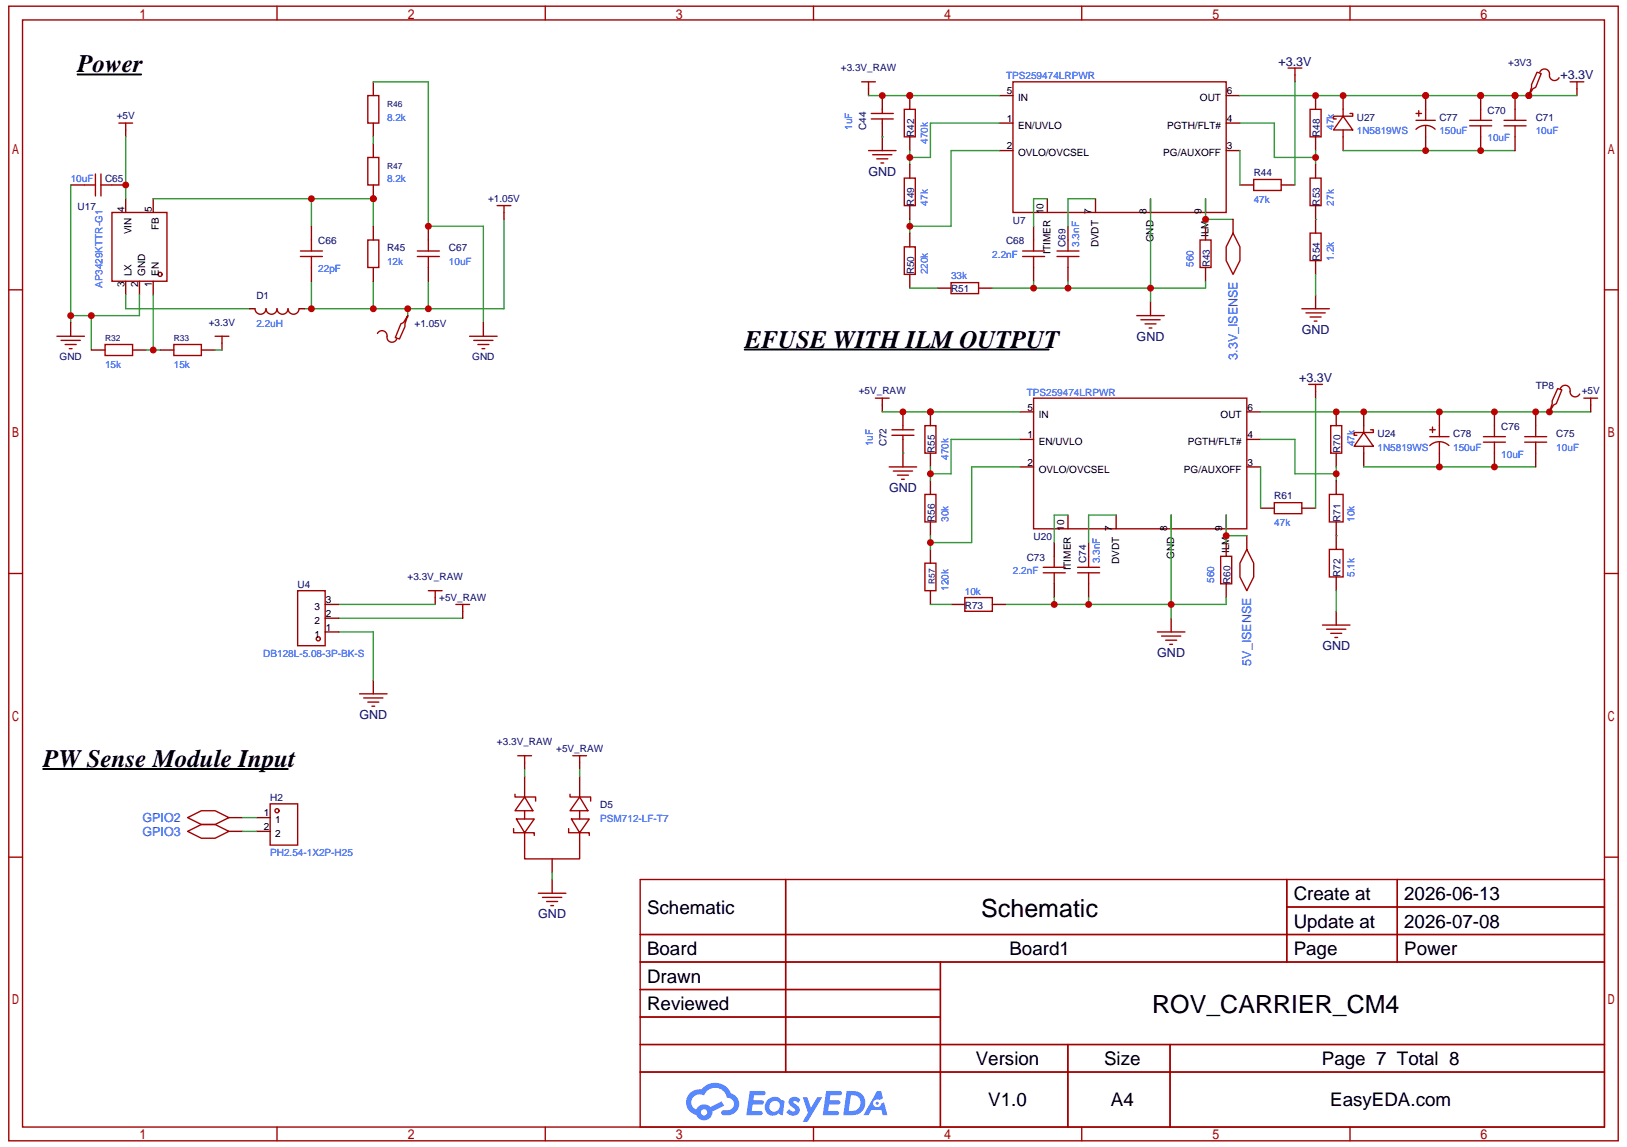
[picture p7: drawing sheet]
<svg xmlns="http://www.w3.org/2000/svg" width="297mm" height="210mm" viewBox="0 0 297 210" stroke-linecap="round" stroke-linejoin="round" font-family="sans-serif">
<g fill="none" stroke="#a10000" stroke-width=".25">
<path d="M1.6 1.1h294v207.3h-294zM4.1 3.6h289v202.3h-289zM50.6 1.1v2.5M99.6 1.1v2.5M148.6 1.1v2.5M197.6 1.1v2.5M246.6 1.1v2.5M1.6 53h2.5M293.1 53h2.5M1.6 104.8h2.5M293.1 104.8h2.5M1.6 156.6h2.5"/>
<path d="M293.1 156.6h2.5M116.9 160.7h176.2v45.2h-176.2zM116.9 170.7h176.2M116.9 175.8h176.2M143.5 160.7v35.2M171.8 175.8v30.1M235 160.7v15.1M235 165.7h58.1M255.2 160.7v15.1M116.9 180.8h54.9M116.9 190.8h176.2M116.9 185.8h54.9"/>
<path d="M116.9 195.9h176.2M195 190.8v15.1M213.7 190.8v15.1M50.6 205.9v2.5M99.6 205.9v2.5M148.6 205.9v2.5M197.6 205.9v2.5M246.6 205.9v2.5"/>
</g>
<g fill="#5487ff">
<path d="M144.4 200.6a1.29 1.29 0 0 1 1.8 .3l-.4 .6a.54 .54 0 0 0-.9-.2l.1 .2a1.56 1.56 0 0 1 1.1 1.6 1.41 1.41 0 0 1-2.5 .1l.5-.6a.63 .63 0 0 0 .5 .5 .63 .63 0 0 0 .7-.3l-.2-.2a1.58 1.58 0 0 1-1-1.5z"/>
<path d="M146.6 200.5h.8l.7 1.9 1.2-1.9h.9l-2.7 4.4h-.9l1-1.6z"/>
<path d="M137 199.3h1.6a1.29 1.29 0 0 1 1.2 .2 .39 .39 0 0 1-.4 .6h-1.7l-.1 .9h1.6a.39 .39 0 0 1 .3 .4 .39 .39 0 0 1-.4 .4h-1.6l-.2 1.2h.8a1.22 1.22 0 0 1 1.2 .2 .39 .39 0 0 1-.4 .5h-2.6z"/>
<path d="M150.9 199.3h1.6a1.3 1.3 0 0 1 1.3 .2 .39 .39 0 0 1-.4 .6h-1.7l-.2 .9h1.7a.39 .39 0 0 1 .3 .4 .39 .39 0 0 1-.4 .4h-1.7l-.1 1.2h.8a1.22 1.22 0 0 1 1.1 .2 .39 .39 0 0 1-.3 .5h-2.6z"/>
<path d="M160.2 199.3h.7l.4 1.3-.7 .4a.74 .74 0 0 0-1.1 .3 .74 .74 0 0 0 .5 1 .74 .74 0 0 0 1-.6l.5-.3 .6 2.3h-.9l-.2-.9h-1.8l-.6 .9h-.9z"/>
<path d="M154.7 199.3l-.7 4.4h1.5a2.25 2.25 0 0 0 2.6-2.2 2.25 2.25 0 0 0-2.7-2.2zM155.4 200.1a1.48 1.48 0 0 1 1.8 1.5 1.48 1.48 0 0 1-1.9 1.4h-.3z"/>
<path d="M140.1 201a1.57 1.57 0 0 0-.2 2.2 1.57 1.57 0 0 0 2.1 .3l.2-.1 .4 .3h.4l.3-2.4-.2-.3h-.4a1.58 1.58 0 0 0-2.6 0zM140.8 201.4a.97 .97 0 0 1 1.6 .3 .97 .97 0 0 1-.8 1.4 .93 .93 0 0 1-1.1-.5 .93 .93 0 0 1 .3-1.2z"/>
<path d="M126 199.7a2.34 2.34 0 0 0 1.2 4 1.53 1.53 0 0 0 1.7 1 1.53 1.53 0 0 0 1.2-1.6l2.2-1.1-.5-.8-2.1 1.1a1.55 1.55 0 0 0-2.5 .4 1.48 1.48 0 0 1-.8-2.1 1.48 1.48 0 0 1 2.2-.5 2.2 2.2 0 0 1 2.3-1.4 2.2 2.2 0 0 1 1.9 1.9 1.15 1.15 0 0 1 1.3 1 1.15 1.15 0 0 1-1.1 1.2h-.7a.46 .46 0 0 0-.6 .4 .46 .46 0 0 0 .5 .6 2.2 2.2 0 0 0 2.2-.7 2.2 2.2 0 0 0 .4-2.3 2.13 2.13 0 0 0-1.3-1.1 3.2 3.2 0 0 0-5.4-.7l-1.1 .1zM128 203.2a.6 .6 0 0 1 1.2 0 .6 .6 0 0 1-1.2 0z"/>
<circle cx="160.2" cy="201.6" r=".28"/>
</g>
<path d="M14.2 13.6h11.6M136 63.9h55.5M7.9 140.5h44.7" fill="none" stroke="#000" stroke-width=".37"/>
<g fill="none" stroke="#870000" stroke-width=".25">
<path d="M158.6 16.2v1.3M12.9 33.8h2.5M20.4 33.8h2.6M23 23.7v1.3M23 36.3v2.5M28 36.3v2.5M23 51.4v2.5M25.5 51.4v2.5M28 51.4v2.5M40.5 62.7v1.2M161.2 74v1.3M79.5 109.2v1.2"/>
<path d="M84.5 111.7v1.2M68.2 124.2v2.6M95.8 139.3v1.3M105.9 139.3v1.3M95.8 141.8v3.8M100.9 156.9v2.5M105.9 141.8v3.8M100.9 160.7v2.5"/>
</g>
<g fill="none" stroke="#a10000" stroke-width=".25">
<path d="M157.4 14.9h2.5M158.6 14.9v1.3M17.4 31.8v4M18.4 33.8h2M18.4 31.8v4M20.4 38.8h10.1v12.6h-10.1zM21.7 22.5h2.5M23 22.5v1.2M39.3 61.4h2.5M40.5 61.4v1.3M159.9 72.7h2.5M161.2 72.7v1.3"/>
<path d="M78.2 107.9h2.6M79.5 107.9v1.3M83.3 110.4h2.5M84.5 110.4v1.3M65.7 126.8h5M66.4 127.5h3.5M67.2 128.3h2M67.9 129h.5M94.6 138.1h2.5M95.8 138.1v1.2M104.6 138.1h2.5M105.9 138.1v1.2"/>
<path d="M93.8 151.4v.7h3.8v.5M94.1 145.1v.5h3.7v.8M94.3 149.6h3.3l-1.8 2.5zM95.8 145.6l1.5 2.5h-3.2zM95.8 152.1v4.8h10.1v-4.8M95.8 148.1v1.5M103.9 151.4v.7h3.7v.5M104.1 145.1v.5h3.8v.8M104.4 149.6h3.2l-1.7 2.5zM105.9 145.6l1.5 2.5h-3.3zM105.9 148.1v1.5M98.3 163.2h5.1"/>
<path d="M99.1 163.9h3.5M99.8 164.7h2.1M100.6 165.5h.5"/>
<circle cx="29.2" cy="50.1" r=".38"/>
</g>
<path d="M23 25v11.3M61.9 115.5h6.3v8.7M61.9 110.4h17.6M61.9 112.9h22.6M95.8 140.6v1.2M100.9 159.4v1.3M105.9 140.6v1.2" fill="none" stroke="#393" stroke-width=".25"/>
<circle cx="23" cy="33.8" r=".63" fill="#c00"/>
<path d="M15.4 33.8h2" fill="none" stroke="#a10000" stroke-width=".25"/>
<path d="M12.9 33.8v25.1M16.7 57.7v6.2M25.5 53.9v3.8h-12.6" fill="none" stroke="#393" stroke-width=".25"/>
<g fill="#c00">
<circle cx="12.9" cy="57.7" r=".63"/>
<circle cx="16.7" cy="57.7" r=".63"/>
</g>
<path d="M12.9 58.9v2.5M16.7 63.9h2.5M24.2 63.9h2.5M29.2 63.9h2.6M36.8 63.9h2.5" fill="none" stroke="#870000" stroke-width=".25"/>
<path d="M10.4 61.4h5M11.2 62.2h3.5M11.9 62.9h2M12.7 63.7h.5M19.2 62.9h5v2.1h-5zM31.8 62.9h5v2.1h-5z" fill="none" stroke="#a10000" stroke-width=".25"/>
<path d="M28 53.9v10M26.7 63.9h2.5" fill="none" stroke="#393" stroke-width=".25"/>
<circle cx="28" cy="63.9" r=".63" fill="#c00"/>
<path d="M56.9 51.4v5M68.2 51.4v5M74.5 56.4v1.3M78.2 51.4v5M92.1 40.1v16.3h-36.5M39.3 63.9h1.2" fill="none" stroke="#393" stroke-width=".25"/>
<g fill="#c00">
<circle cx="56.9" cy="56.4" r=".63"/>
<circle cx="68.2" cy="56.4" r=".63"/>
<circle cx="74.5" cy="56.4" r=".63"/>
<circle cx="78.2" cy="56.4" r=".63"/>
</g>
<path d="M28 36.3h40.2v5M56.9 36.3v5M23 53.9v2.5h22.6" fill="none" stroke="#393" stroke-width=".25"/>
<g fill="#c00">
<circle cx="56.9" cy="36.3" r=".63"/>
<circle cx="68.2" cy="36.3" r=".63"/>
</g>
<path d="M68.2 26.3v2.5M68.2 33.8v2.5M45.6 56.4h1M54.6 56.4h1M56.9 41.3v2.5M56.9 48.9v2.5M68.2 41.3v2.5M68.2 48.9v2.5M78.2 41.3v2.5M78.2 48.9v2.5" fill="none" stroke="#870000" stroke-width=".25"/>
<path d="M46.6 56.4a1.01 1.01 0 0 0 1 1 1.01 1.01 0 0 0 1-1 1.01 1.01 0 0 0 1 1 1.01 1.01 0 0 0 1-1 1.01 1.01 0 0 0 1 1 1.01 1.01 0 0 0 1-1 1.01 1.01 0 0 0 1 1 1.01 1.01 0 0 0 1-1M54.9 45.9h4M54.9 46.9h4M56.9 43.8v2.1M56.9 46.9v2M67.2 43.8h2v5.1h-2zM76.2 45.9h4M76.2 46.9h4M78.2 43.8v2.1M78.2 46.9v2" fill="none" stroke="#a10000" stroke-width=".25"/>
<circle cx="68.2" cy="36.3" r=".63" fill="#c00"/>
<path d="M67.2 17.5h2v5h-2zM67.2 28.8h2v5h-2z" fill="none" stroke="#a10000" stroke-width=".25"/>
<path d="M68.2 14.9v2.6M68.2 22.5v2.5" fill="none" stroke="#870000" stroke-width=".25"/>
<path d="M68.2 14.9h10v26.4h10.1v17.6M68.2 25v1.3" fill="none" stroke="#393" stroke-width=".25"/>
<circle cx="78.2" cy="41.3" r=".63" fill="#c00"/>
<g fill="none" stroke="#870000" stroke-width=".25">
<path d="M236.5 13.7v1.2M288 16.2v1.3M88.3 58.9v2.5M164.9 75.3v2.5M186.3 75.3h2.5M227.7 75.3h2.5M240.3 71.5v1.2M164.9 80.3v5M186.3 80.3h2.5M186.3 85.3h2.5M195.1 94.1v2.5M203.9 94.1v2.5"/>
<path d="M213.9 94.1v2.5M224 94.1v2.5M227.7 80.3h2.5M227.7 85.3h2.5M41.8 149.4h2.5M41.8 151.9h2.5"/>
</g>
<g fill="none" stroke="#a10000" stroke-width=".25">
<path d="M235.3 12.4h2.5M236.5 12.4v1.3M286.8 14.9h2.5M288 14.9v1.3M85.8 61.4h5M86.5 62.2h3.5M87.3 62.9h2M88 63.7h.5M162.9 79.5h4M162.9 78.5h4M164.9 77.8v.7M164.9 79.5v.8"/>
<path d="M188.8 72.7h38.9v23.9h-38.9zM239 70.2h2.6M240.3 70.2v1.3M162.4 85.3h5M163.2 86.1h3.5M163.9 86.8h2M164.7 87.6h.5M34.3 149.4l2.5-1.3h2.5l2.5 1.3-2.5 1.2h-2.5zM34.3 151.9l2.5-1.3h2.5l2.5 1.3-2.5 1.2h-2.5z"/>
</g>
<path d="M161.2 75.3h25.1M164.9 82.8h.1" fill="none" stroke="#393" stroke-width=".25"/>
<g fill="#c00">
<circle cx="169.9" cy="75.3" r=".63"/>
<circle cx="164.9" cy="75.3" r=".63"/>
</g>
<path d="M168.9 77.8h2.1v5h-2.1z" fill="none" stroke="#a10000" stroke-width=".25"/>
<path d="M169.9 75.3v2.5" fill="none" stroke="#870000" stroke-width=".25"/>
<circle cx="169.9" cy="75.3" r=".63" fill="#c00"/>
<path d="M169.9 82.8v2.5M169.9 87.8v2.5M169.9 95.4v2.5" fill="none" stroke="#870000" stroke-width=".25"/>
<path d="M168.9 90.3h2.1v5.1h-2.1z" fill="none" stroke="#a10000" stroke-width=".25"/>
<path d="M169.9 85.3v2.5M186.3 80.3h-12.6v6.3h-3.8" fill="none" stroke="#393" stroke-width=".25"/>
<circle cx="169.9" cy="86.6" r=".63" fill="#c00"/>
<path d="M169.9 100.4v2.5M169.9 107.9v2.5" fill="none" stroke="#870000" stroke-width=".25"/>
<path d="M168.9 102.9h2.1v5h-2.1z" fill="none" stroke="#a10000" stroke-width=".25"/>
<path d="M169.9 97.9v2.5M186.3 85.3h-8.8v13.8h-7.6" fill="none" stroke="#393" stroke-width=".25"/>
<circle cx="169.9" cy="99.1" r=".63" fill="#c00"/>
<g fill="none" stroke="#a10000" stroke-width=".25">
<path d="M232.8 91.8h5v2h-5zM190.6 103.6h4M190.6 104.6h4M192.6 101.6v2M192.6 104.6v2.1M196.8 103.6h4.1M196.8 104.6h4.1M198.8 101.6v2M198.8 104.6v2.1M211.4 115.5h5M212.2 116.2h3.5M212.9 117h2"/>
<path d="M213.7 117.7h.5M223 101.6h2v5.1h-2z"/>
</g>
<path d="M244.1 75.3v2.5M192.6 99.1v2.5M198.8 99.1v2.5M224 99.1v2.5M230.2 92.8h2.6M237.8 92.8h2.5M192.6 106.7v2.5M198.8 106.7v2.5M213.9 112.9v2.6M224 106.7v2.5" fill="none" stroke="#870000" stroke-width=".25"/>
<path d="M230.2 75.3h60.4M195.1 94.1h-2.5v5M203.9 94.1h-5.1v5" fill="none" stroke="#393" stroke-width=".25"/>
<circle cx="244.1" cy="75.3" r=".63" fill="#c00"/>
<path d="M244.1 82.8v2.5" fill="none" stroke="#870000" stroke-width=".25"/>
<path d="M243.1 77.8h2v5h-2z" fill="none" stroke="#a10000" stroke-width=".25"/>
<path d="M230.2 80.3h6.3v6.3h7.6M244.1 85.3v2.5" fill="none" stroke="#393" stroke-width=".25"/>
<circle cx="244.1" cy="86.6" r=".63" fill="#c00"/>
<path d="M242.8 90.3h2.5v5.1h-2.5zM241.6 114.2h5M242.3 115h3.5M242.8 100.4h2.5v5h-2.5zM243.1 115.7h2M243.8 116.5h.5" fill="none" stroke="#a10000" stroke-width=".25"/>
<path d="M249.1 75.3v2.5M244.1 87.8v2.5M244.1 95.4v5M249.1 82.8v2.5M244.1 105.4v2.5M244.1 111.7v2.5" fill="none" stroke="#870000" stroke-width=".25"/>
<path d="M244.1 97.9h.1M244.1 107.9v3.8" fill="none" stroke="#393" stroke-width=".25"/>
<circle cx="249.1" cy="75.3" r=".63" fill="#c00"/>
<path d="M249.1 79l1.8 2.5h-3.6zM249.1 77.8v1.2M250.3 78.5h.6v.5h-3.6v.5h.5M289.3 72.7h2.5M290.6 72.7v1.3M249.1 81.5v1.3" fill="none" stroke="#a10000" stroke-width=".25"/>
<path d="M249.1 85.3h31.4" fill="none" stroke="#393" stroke-width=".25"/>
<path d="M283 75v.3M290.6 74v1.3" fill="none" stroke="#870000" stroke-width=".25"/>
<circle cx="283" cy="75.3" r=".63" fill="#c00"/>
<path d="M161.2 20v.7M185 14.9h39v23.9h-39zM158.6 27.5h5.1M159.1 21.7h4.1M159.1 20.7h4.1M159.4 28.3h3.5M160.1 29h2.1M160.9 29.8h.5M161.2 21.7v.8M284.5 71l.8 .2-1 2.5-.5 .3-.8 1.3 .5-1.6v-.5zM285 71a.92 .92 0 0 1 1.1-.6 .92 .92 0 0 1 .7 1.1 .93 .93 0 0 0 .7 1 .93 .93 0 0 0 1-.5" fill="none" stroke="#a10000" stroke-width=".25"/>
<path d="M161.2 17.5v2.5M182.5 17.5h2.5M224 17.5h2.5M161.2 22.5v5M182.5 22.5h2.5M182.5 27.5h2.5M191.3 36.3v2.5M200.1 36.3v2.5M210.1 36.3v2.5M220.2 36.3v2.5M224 22.5h2.5M224 27.5h2.5" fill="none" stroke="#870000" stroke-width=".25"/>
<path d="M158.6 17.5h23.9M161.2 25h.1" fill="none" stroke="#393" stroke-width=".25"/>
<g fill="#c00">
<circle cx="166.2" cy="17.5" r=".63"/>
<circle cx="161.2" cy="17.5" r=".63"/>
</g>
<path d="M165.2 20h2v5h-2z" fill="none" stroke="#a10000" stroke-width=".25"/>
<path d="M166.2 17.5v2.5" fill="none" stroke="#870000" stroke-width=".25"/>
<circle cx="166.2" cy="17.5" r=".63" fill="#c00"/>
<path d="M166.2 25v2.5" fill="none" stroke="#870000" stroke-width=".25"/>
<path d="M166.2 27.5v2.5M182.5 22.5h-12.6v6.3h-3.7" fill="none" stroke="#393" stroke-width=".25"/>
<circle cx="166.2" cy="28.8" r=".63" fill="#c00"/>
<path d="M182.5 27.5h-8.8v13.8h-7.5M166.2 40.1v2.5" fill="none" stroke="#393" stroke-width=".25"/>
<circle cx="166.2" cy="41.3" r=".63" fill="#c00"/>
<g fill="none" stroke="#a10000" stroke-width=".25">
<path d="M186.8 45.9h4M186.8 46.9h4M188.8 43.8v2.1M188.8 46.9v2M193.1 45.9h4M193.1 46.9h4M195.1 43.8v2.1M195.1 46.9v2M207.6 57.7h5.1M208.4 58.4h3.5M209.1 59.2h2.1M209.9 59.9h.5"/>
<path d="M219.2 43.8h2v5.1h-2z"/>
</g>
<path d="M188.8 41.3v2.5M188.8 48.9v2.5M195.1 41.3v2.5M195.1 48.9v2.5M210.1 55.2v2.5M220.2 41.3v2.5M220.2 48.9v2.5" fill="none" stroke="#870000" stroke-width=".25"/>
<path d="M191.3 36.3h-2.5v5M200.1 36.3h-5v5M220.2 36.3v5M220.2 40.1h5" fill="none" stroke="#393" stroke-width=".25"/>
<circle cx="220.2" cy="40.1" r=".63" fill="#c00"/>
<path d="M240.3 17.5v2.5M226.5 33.8h2.5M234 33.8h2.5M240.3 25v2.5" fill="none" stroke="#870000" stroke-width=".25"/>
<path d="M239.3 20h2v5h-2zM229 32.8h5v2h-5z" fill="none" stroke="#a10000" stroke-width=".25"/>
<path d="M226.5 27.5v6.3M226.5 22.5h6.3v6.3h7.5M240.3 27.5v2.5" fill="none" stroke="#393" stroke-width=".25"/>
<circle cx="240.3" cy="28.8" r=".63" fill="#c00"/>
<path d="M245.3 17.5v2.5M245.3 25v2.5M240.3 53.9v2.5" fill="none" stroke="#870000" stroke-width=".25"/>
<path d="M245.3 20v1.2M245.3 21.2l1.8 2.5h-3.5zM245.3 23.7v1.3M246.6 20.7h.5v.5h-3.5v.5h.5M237.8 56.4h5M238.5 57.2h3.6M239.3 57.9h2M240 58.7h.6" fill="none" stroke="#a10000" stroke-width=".25"/>
<path d="M226.5 17.5h61.5" fill="none" stroke="#393" stroke-width=".25"/>
<g fill="#c00">
<circle cx="245.3" cy="17.5" r=".63"/>
<circle cx="260.4" cy="17.5" r=".63"/>
<circle cx="270.5" cy="17.5" r=".63"/>
<circle cx="276.7" cy="17.5" r=".63"/>
<circle cx="279.2" cy="17.5" r=".63"/>
<circle cx="240.3" cy="17.5" r=".63"/>
</g>
<path d="M245.3 27.5h31.4" fill="none" stroke="#393" stroke-width=".25"/>
<path d="M279.2 17.2v.3" fill="none" stroke="#870000" stroke-width=".25"/>
<circle cx="279.2" cy="17.5" r=".63" fill="#c00"/>
<path d="M280.8 13.2l.7 .2-1 2.6-.5 .2-.8 1.3 .5-1.5v-.5zM281.3 13.2a.92 .92 0 0 1 1.1-.6 .92 .92 0 0 1 .6 1.1 .93 .93 0 0 0 .7 1 .93 .93 0 0 0 1.1-.5M165.2 32.5h2v5.1h-2zM165.2 45.1h2v5h-2zM176.2 109.2h5.1v2.5h-5.1z" fill="none" stroke="#a10000" stroke-width=".25"/>
<path d="M166.2 30v2.5M166.2 37.6v2.5M166.2 42.6v2.5M166.2 50.1v2.5M173.7 110.4h2.5M181.3 110.4h2.5" fill="none" stroke="#870000" stroke-width=".25"/>
<path d="M213.9 94.1v18.8M169.9 110.4h3.8M192.6 109.2v1.2M198.8 109.2v1.2M224 109.2v1.2h-40.2" fill="none" stroke="#393" stroke-width=".25"/>
<g fill="#c00">
<circle cx="192.6" cy="110.4" r=".63"/>
<circle cx="213.9" cy="110.4" r=".63"/>
<circle cx="198.8" cy="110.4" r=".63"/>
</g>
<path d="M171.2 52.6h2.5M178.7 52.6h2.6" fill="none" stroke="#870000" stroke-width=".25"/>
<path d="M173.7 51.6h5v2h-5z" fill="none" stroke="#a10000" stroke-width=".25"/>
<path d="M210.1 36.3v18.9M166.2 52.6h5M188.8 51.4v1.2M195.1 51.4v1.2M220.2 51.4v1.2h-38.9" fill="none" stroke="#393" stroke-width=".25"/>
<g fill="#c00">
<circle cx="188.8" cy="52.6" r=".63"/>
<circle cx="210.1" cy="52.6" r=".63"/>
<circle cx="195.1" cy="52.6" r=".63"/>
</g>
<path d="M225.2 40.1v2.5M227.7 97.9v2.5" fill="none" stroke="#870000" stroke-width=".25"/>
<path d="M225.2 42.6l1.3 2.5v2.5l-1.3 2.5-1.2-2.5v-2.5zM227.7 100.4l1.3 2.5v2.5l-1.3 2.5-1.2-2.5v-2.5z" fill="none" stroke="#a10000" stroke-width=".25"/>
<path d="M224 94.1v5M224 97.9h3.7" fill="none" stroke="#393" stroke-width=".25"/>
<circle cx="224" cy="97.9" r=".63" fill="#c00"/>
<path d="M260.4 17.5v2.5M92.1 38.8v1.3M240.3 30v2.5M240.3 37.6v5M74.5 57.7v.2M240.3 47.6v2.5M59.4 115.5h2.5M59.4 112.9h2.5M59.4 110.4h2.5" fill="none" stroke="#870000" stroke-width=".25"/>
<g fill="none" stroke="#a10000" stroke-width=".25">
<path d="M90.8 37.6h2.5M92.1 37.6v1.2M239.3 32.5h2v5.1h-2zM258.6 22h3.6M74.5 57.7l-.5 1.5v.5l-1 2.2-.8-.2 1-2.5 .5-.3zM239.3 42.6h2v5h-2zM68.9 60.9a.97 .97 0 0 1 1.3-.4 .97 .97 0 0 1 .5 1.3 .92 .92 0 0 0 .8 .7 .92 .92 0 0 0 1-.6M54.4 107.9h5v10.1h-5z"/>
<circle cx="58.1" cy="116.7" r=".38"/>
</g>
<path d="M236.5 14.9v18.9M240.3 40.1h.1M240.3 50.1v3.8M240.3 72.7v20.1M230.2 85.3v7.5" fill="none" stroke="#393" stroke-width=".25"/>
<circle cx="260.4" cy="17.5" r=".63" fill="#c00"/>
<path d="M260.4 25v2.5" fill="none" stroke="#870000" stroke-width=".25"/>
<circle cx="260.4" cy="27.5" r=".63" fill="#c00"/>
<path d="M260.4 20v2M258.6 20.7h1M259.1 20.2v1M260.4 23v2M262.1 23.6a2.51 2.51 0 0 0-3.5 0M261.2 79.8h3.5" fill="none" stroke="#a10000" stroke-width=".25"/>
<path d="M262.9 75.3v2.5" fill="none" stroke="#870000" stroke-width=".25"/>
<circle cx="262.9" cy="75.3" r=".63" fill="#c00"/>
<path d="M262.9 82.8v2.5" fill="none" stroke="#870000" stroke-width=".25"/>
<circle cx="262.9" cy="85.3" r=".63" fill="#c00"/>
<path d="M261.2 78.5h1M261.7 78v1M262.9 77.8v2M262.9 80.8v2M264.6 81.4a2.51 2.51 0 0 0-3.5 0M271 80.8h4" fill="none" stroke="#a10000" stroke-width=".25"/>
<path d="M273 82.8v2.5" fill="none" stroke="#870000" stroke-width=".25"/>
<circle cx="273" cy="85.3" r=".63" fill="#c00"/>
<path d="M271 79.8h4M273 77.8v2" fill="none" stroke="#a10000" stroke-width=".25"/>
<path d="M273 75.3v2.5" fill="none" stroke="#870000" stroke-width=".25"/>
<circle cx="273" cy="75.3" r=".63" fill="#c00"/>
<path d="M268.4 23h4.1M273 80.8v2" fill="none" stroke="#a10000" stroke-width=".25"/>
<path d="M270.5 25v2.5" fill="none" stroke="#870000" stroke-width=".25"/>
<circle cx="270.5" cy="27.5" r=".63" fill="#c00"/>
<path d="M270.5 20v2M268.4 22h4.1" fill="none" stroke="#a10000" stroke-width=".25"/>
<path d="M270.5 17.5v2.5" fill="none" stroke="#870000" stroke-width=".25"/>
<circle cx="270.5" cy="17.5" r=".63" fill="#c00"/>
<path d="M270.5 23v2M278.5 79.8h4M280.5 77.8v2M278.5 80.8h4" fill="none" stroke="#a10000" stroke-width=".25"/>
<path d="M280.5 75.3v2.5M280.5 82.8v2.5" fill="none" stroke="#870000" stroke-width=".25"/>
<circle cx="280.5" cy="75.3" r=".63" fill="#c00"/>
<path d="M276.7 20v2M274.7 23h4M274.7 22h4M280.5 80.8v2" fill="none" stroke="#a10000" stroke-width=".25"/>
<path d="M276.7 17.5v2.5M276.7 25v2.5" fill="none" stroke="#870000" stroke-width=".25"/>
<circle cx="276.7" cy="17.5" r=".63" fill="#c00"/>
<g fill="none" stroke="#a10000" stroke-width=".25">
<path d="M276.7 23v2M49.3 146.9h5.1v7.5h-5.1z"/>
<circle cx="50.6" cy="148.1" r=".38"/>
</g>
<path d="M46.8 149.4h2.5M46.8 151.9h2.5" fill="none" stroke="#870000" stroke-width=".25"/>
<path d="M44.3 149.4h2.5M44.3 151.9h2.5" fill="none" stroke="#393" stroke-width=".25"/>
<g font-size="4.6">
<text x="14.2" y="13.2">Power</text>
<text x="136" y="63.5">EFUSE WITH ILM OUTPUT</text>
<text x="7.9" y="140.1">PW Sense Module Input</text>
<text x="179.2" y="167.5">Schematic</text>
<text x="210.5" y="185.1">ROV_CARRIER_CM4</text>
</g>
<g font-size="3.4">
<text x="118.2" y="167">Schematic</text>
<text x="236.3" y="164.4">Create at</text>
<text x="256.5" y="164.4">2026-06-13</text>
<text x="236.3" y="169.5">Update at</text>
<text x="256.5" y="169.5">2026-07-08</text>
<text x="118.2" y="174.5">Board</text>
<text x="118.2" y="179.5">Drawn</text>
<text x="184.4" y="174.5">Board1</text>
<text x="236.3" y="174.5">Page</text>
<text x="256.5" y="174.5">Power</text>
<text x="118.2" y="184.5">Reviewed</text>
<text x="178.2" y="194.6">Version</text>
<text x="201.7" y="194.6">Size</text>
<text x="241.4" y="194.6">Page 7 Total 8</text>
<text x="180.5" y="202.1">V1.0</text>
<text x="202.9" y="202.1">A4</text>
<text x="243" y="202.1">EasyEDA.com</text>
</g>
<g font-size="2.3" fill="#000080">
<text x="233.5" y="12">+3.3V</text>
<text x="285" y="14.5">+3.3V</text>
<text x="158.6" y="32.1">GND</text>
<text x="207.6" y="62.2">GND</text>
<text x="237.8" y="61">GND</text>
<text x="237.3" y="69.8">+3.3V</text>
<text x="162.4" y="89.9">GND</text>
<text x="241.5" y="118.8">GND</text>
<text x="211.4" y="120">GND</text>
<text x="65.7" y="131.3">GND</text>
<text x="98.3" y="167.8">GND</text>
</g>
<g font-size="2.3" fill="#00f">
<text x="226" y="65.7" transform="rotate(-90 226 65.7)">3.3V_ISENSE</text>
<text x="228.5" y="121.6" transform="rotate(-90 228.5 121.6)">5V_ISENSE</text>
<text x="26" y="150.2">GPIO2</text>
<text x="26" y="152.7">GPIO3</text>
</g>
<g font-size="1.8" fill="#000080">
<text x="275.5" y="12">+3V3</text>
<text x="153.6" y="13">+3.3V_RAW</text>
<text x="21.3" y="21.8">+5V</text>
<text x="158.2" y="23.7" transform="rotate(-90 158.2 23.7)">C44</text>
<text x="247.8" y="22">U27</text>
<text x="262.9" y="22">C77</text>
<text x="271.7" y="20.8">C70</text>
<text x="280.5" y="22">C71</text>
<text x="167" y="25" transform="rotate(-90 167 25)">R42</text>
<text x="241.1" y="25" transform="rotate(-90 241.1 25)">R48</text>
<text x="19.2" y="33.3">C65</text>
<text x="229" y="32.1">R44</text>
<text x="14.2" y="38.4">U17</text>
<text x="89.1" y="36.9">+1.05V</text>
<text x="167" y="37.6" transform="rotate(-90 167 37.6)">R49</text>
<text x="185" y="40.9">U7</text>
<text x="241.1" y="37.6" transform="rotate(-90 241.1 37.6)">R53</text>
<text x="58.1" y="44.6">C66</text>
<text x="70.7" y="45.9">R45</text>
<text x="82" y="45.9">C67</text>
<text x="183.8" y="44.6">C68</text>
<text x="194.6" y="45.1" transform="rotate(-90 194.6 45.1)">C69</text>
<text x="241.1" y="47.6" transform="rotate(-90 241.1 47.6)">R54</text>
<text x="167" y="50.1" transform="rotate(-90 167 50.1)">R50</text>
<text x="173.7" y="53.4">R51</text>
<text x="221" y="48.9" transform="rotate(-90 221 48.9)">R43</text>
<text x="38.1" y="59.5">+3.3V</text>
<text x="46.8" y="54.7">D1</text>
<text x="75.7" y="59.7">+1.05V</text>
<text x="10.9" y="65.7">GND</text>
<text x="86.3" y="65.7">GND</text>
<text x="280.5" y="71">TP8</text>
<text x="156.9" y="72">+5V_RAW</text>
<text x="288.9" y="72">+5V</text>
<text x="162" y="81.5" transform="rotate(-90 162 81.5)">C72</text>
<text x="170.7" y="82.8" transform="rotate(-90 170.7 82.8)">R55</text>
<text x="244.9" y="82.8" transform="rotate(-90 244.9 82.8)">R70</text>
<text x="251.6" y="79.8">U24</text>
<text x="265.4" y="79.8">C78</text>
<text x="274.2" y="78.6">C76</text>
<text x="284.3" y="79.8">C75</text>
<text x="170.7" y="95.4" transform="rotate(-90 170.7 95.4)">R56</text>
<text x="232.8" y="91.1">R61</text>
<text x="244.9" y="95.4" transform="rotate(-90 244.9 95.4)">R71</text>
<text x="188.8" y="98.7">U20</text>
<text x="54.4" y="107.5">U4</text>
<text x="74.4" y="106">+3.3V_RAW</text>
<text x="187.5" y="102.4">C73</text>
<text x="198.4" y="102.9" transform="rotate(-90 198.4 102.9)">C74</text>
<text x="224.8" y="106.7" transform="rotate(-90 224.8 106.7)">R60</text>
<text x="244.9" y="105.4" transform="rotate(-90 244.9 105.4)">R72</text>
<text x="80.2" y="109.7">+5V_RAW</text>
<text x="176.2" y="111.2">R73</text>
<text x="90.8" y="136.1">+3.3V_RAW</text>
<text x="101.6" y="137.4">+5V_RAW</text>
<text x="49.3" y="146.4">H2</text>
<text x="109.6" y="147.7">D5</text>
</g>
<g font-size="1.8" fill="#00f">
<text x="183.8" y="14.5">TPS259474LRPWR</text>
<text x="70.7" y="22">8.2k</text>
<text x="155.7" y="23.7" transform="rotate(-90 155.7 23.7)">1uF</text>
<text x="243.6" y="23.7" transform="rotate(-90 243.6 23.7)">47k</text>
<text x="169.5" y="26.3" transform="rotate(-90 169.5 26.3)">470k</text>
<text x="247.8" y="24.5">1N5819WS</text>
<text x="262.9" y="24.5">150uF</text>
<text x="271.7" y="25.8">10uF</text>
<text x="280.5" y="24.5">10uF</text>
<text x="12.9" y="33.3">10uF</text>
<text x="70.7" y="33.3">8.2k</text>
<text x="169.5" y="37.6" transform="rotate(-90 169.5 37.6)">47k</text>
<text x="229" y="37.1">47k</text>
<text x="243.6" y="37.6" transform="rotate(-90 243.6 37.6)">27k</text>
<text x="181.3" y="47.2">2.2nF</text>
<text x="197.1" y="45.1" transform="rotate(-90 197.1 45.1)">3.3nF</text>
<text x="243.6" y="47.6" transform="rotate(-90 243.6 47.6)">1.2k</text>
<text x="18.7" y="52.6" transform="rotate(-90 18.7 52.6)">AP3429KTTR-G1</text>
<text x="58.1" y="49.7">22pF</text>
<text x="70.7" y="48.4">12k</text>
<text x="82" y="48.4">10uF</text>
<text x="169.5" y="50.1" transform="rotate(-90 169.5 50.1)">220k</text>
<text x="173.7" y="50.9">33k</text>
<text x="218" y="48.7" transform="rotate(-90 218 48.7)">560</text>
<text x="46.8" y="59.7">2.2uH</text>
<text x="19.2" y="67.3">15k</text>
<text x="31.8" y="67.3">15k</text>
<text x="187.5" y="72.3">TPS259474LRPWR</text>
<text x="159.4" y="81.5" transform="rotate(-90 159.4 81.5)">1uF</text>
<text x="247.4" y="81.5" transform="rotate(-90 247.4 81.5)">47k</text>
<text x="251.6" y="82.3">1N5819WS</text>
<text x="265.4" y="82.3">150uF</text>
<text x="274.2" y="83.6">10uF</text>
<text x="284.3" y="82.3">10uF</text>
<text x="173.3" y="84" transform="rotate(-90 173.3 84)">470k</text>
<text x="173.3" y="95.4" transform="rotate(-90 173.3 95.4)">30k</text>
<text x="247.4" y="95.4" transform="rotate(-90 247.4 95.4)">10k</text>
<text x="232.8" y="96.2">47k</text>
<text x="173.3" y="107.9" transform="rotate(-90 173.3 107.9)">120k</text>
<text x="185" y="104.9">2.2nF</text>
<text x="200.9" y="102.9" transform="rotate(-90 200.9 102.9)">3.3nF</text>
<text x="221.8" y="106.5" transform="rotate(-90 221.8 106.5)">560</text>
<text x="247.4" y="105.4" transform="rotate(-90 247.4 105.4)">5.1k</text>
<text x="176.2" y="108.7">10k</text>
<text x="48.1" y="120">DB128L-5.08-3P-BK-S</text>
<text x="109.6" y="150.2">PSM712-LF-T7</text>
<text x="49.3" y="156.5">PH2.54-1X2P-H25</text>
</g>
<g font-size="1.8">
<text x="183.9" y="17.2">5</text>
<text x="224.1" y="17.2">6</text>
<text x="183.9" y="22.3">1</text>
<text x="186" y="23.5">EN/UVLO</text>
<text x="186" y="18.5">IN</text>
<text x="213.2" y="23.5">PGTH/FLT#</text>
<text x="219.2" y="18.5">OUT</text>
<text x="224.1" y="22.3">4</text>
<text x="183.9" y="27.3">2</text>
<text x="186" y="28.5">OVLO/OVCSEL</text>
<text x="212.5" y="28.5">PG/AUXOFF</text>
<text x="224.1" y="27.3">3</text>
<text x="22.7" y="38.7" transform="rotate(-90 22.7 38.7)">4</text>
<text x="27.8" y="38.7" transform="rotate(-90 27.8 38.7)">5</text>
<text x="190.6" y="39.2" transform="rotate(-90 190.6 39.2)">10</text>
<text x="199.4" y="39.2" transform="rotate(-90 199.4 39.2)">7</text>
<text x="209.4" y="39.2" transform="rotate(-90 209.4 39.2)">8</text>
<text x="219.5" y="39.2" transform="rotate(-90 219.5 39.2)">9</text>
<text x="24" y="42.8" transform="rotate(-90 24 42.8)">VIN</text>
<text x="29" y="42.1" transform="rotate(-90 29 42.1)">FB</text>
<text x="191.9" y="46.4" transform="rotate(-90 191.9 46.4)">ITIMER</text>
<text x="200.6" y="45.2" transform="rotate(-90 200.6 45.2)">DVDT</text>
<text x="210.7" y="44.3" transform="rotate(-90 210.7 44.3)">GND</text>
<text x="220.7" y="43.3" transform="rotate(-90 220.7 43.3)">ILM</text>
<text x="22.7" y="52.5" transform="rotate(-90 22.7 52.5)">3</text>
<text x="24" y="50.5" transform="rotate(-90 24 50.5)">LX</text>
<text x="25.2" y="52.5" transform="rotate(-90 25.2 52.5)">2</text>
<text x="26.5" y="50.5" transform="rotate(-90 26.5 50.5)">GND</text>
<text x="27.8" y="52.5" transform="rotate(-90 27.8 52.5)">1</text>
<text x="29" y="50.5" transform="rotate(-90 29 50.5)">EN</text>
<text x="187.7" y="75">5</text>
<text x="189.7" y="76.3">IN</text>
<text x="222.9" y="76.3">OUT</text>
<text x="227.9" y="75">6</text>
<text x="187.7" y="80.1">1</text>
<text x="189.7" y="81.3">EN/UVLO</text>
<text x="217" y="81.3">PGTH/FLT#</text>
<text x="227.9" y="80.1">4</text>
<text x="187.7" y="85.1">2</text>
<text x="189.7" y="86.3">OVLO/OVCSEL</text>
<text x="216.2" y="86.3">PG/AUXOFF</text>
<text x="227.9" y="85.1">3</text>
<text x="194.4" y="97" transform="rotate(-90 194.4 97)">10</text>
<text x="203.2" y="97" transform="rotate(-90 203.2 97)">7</text>
<text x="213.2" y="97" transform="rotate(-90 213.2 97)">8</text>
<text x="223.3" y="97" transform="rotate(-90 223.3 97)">9</text>
<text x="224.5" y="101.1" transform="rotate(-90 224.5 101.1)">ILM</text>
<text x="195.6" y="104.2" transform="rotate(-90 195.6 104.2)">ITIMER</text>
<text x="204.4" y="103" transform="rotate(-90 204.4 103)">DVDT</text>
<text x="214.5" y="102.1" transform="rotate(-90 214.5 102.1)">GND</text>
<text x="57.4" y="114">2</text>
<text x="57.4" y="111.5">3</text>
<text x="59.5" y="112.7">2</text>
<text x="59.5" y="110.2">3</text>
<text x="57.4" y="116.5">1</text>
<text x="59.5" y="115.2">1</text>
<text x="48.2" y="149.1">1</text>
<text x="48.2" y="151.7">2</text>
<text x="50.3" y="150.4">1</text>
<text x="50.3" y="152.9">2</text>
</g>
<g font-size="1.5" fill="#000080">
<text x="70.7" y="19.5">R46</text>
<text x="70.7" y="30.8">R47</text>
<text x="19.2" y="62.2">R32</text>
<text x="31.8" y="62.2">R33</text>
<text x="170.7" y="106.7" transform="rotate(-90 170.7 106.7)">R57</text>
</g>
</svg>
